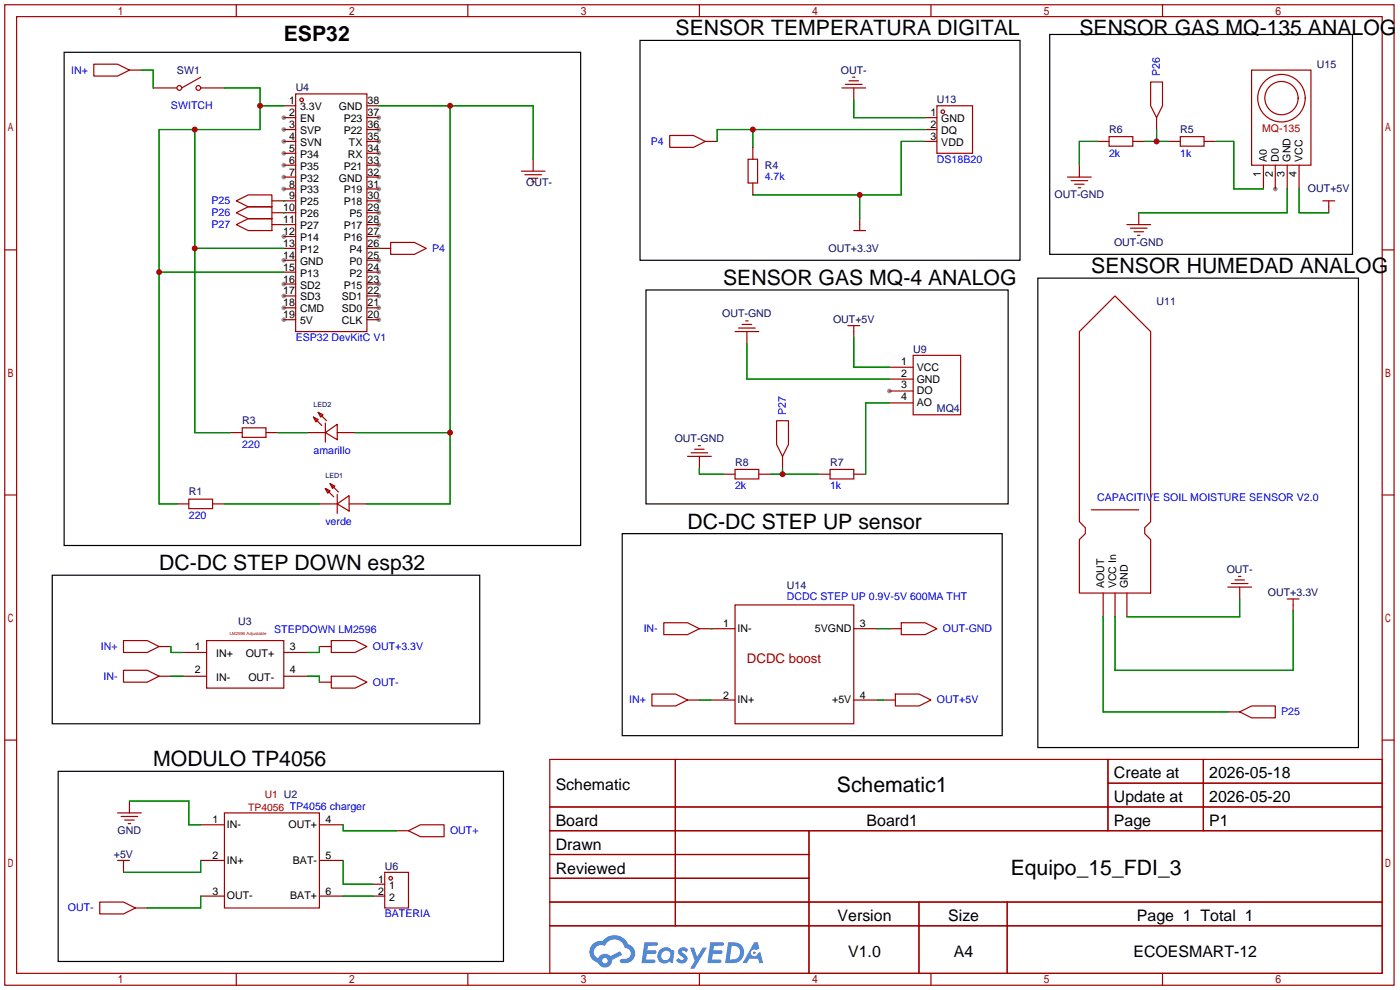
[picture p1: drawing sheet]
<svg xmlns="http://www.w3.org/2000/svg" width="299mm" height="212mm" viewBox="0 0 299 212" stroke-linecap="round" stroke-linejoin="round" font-family="sans-serif">
<g fill="#999">
<circle cx="60.7" cy="25.1" r=".51"/>
<circle cx="60.7" cy="27.7" r=".51"/>
<circle cx="60.7" cy="30.2" r=".51"/>
<circle cx="60.7" cy="32.8" r=".51"/>
<circle cx="60.7" cy="35.3" r=".51"/>
<circle cx="60.7" cy="37.8" r=".51"/>
<circle cx="60.7" cy="40.4" r=".51"/>
<circle cx="60.7" cy="50.5" r=".51"/>
<circle cx="60.7" cy="55.6" r=".51"/>
<circle cx="60.7" cy="60.7" r=".51"/>
<circle cx="60.7" cy="63.2" r=".51"/>
<circle cx="60.7" cy="65.8" r=".51"/>
<circle cx="60.7" cy="68.3" r=".51"/>
<circle cx="81" cy="68.3" r=".51"/>
<circle cx="81" cy="65.8" r=".51"/>
<circle cx="81" cy="63.2" r=".51"/>
<circle cx="81" cy="60.7" r=".51"/>
<circle cx="81" cy="58.2" r=".51"/>
<circle cx="81" cy="55.6" r=".51"/>
<circle cx="81" cy="50.5" r=".51"/>
<circle cx="81" cy="48" r=".51"/>
<circle cx="81" cy="45.5" r=".51"/>
<circle cx="81" cy="42.9" r=".51"/>
<circle cx="81" cy="40.4" r=".51"/>
<circle cx="81" cy="37.8" r=".51"/>
<circle cx="81" cy="35.3" r=".51"/>
<circle cx="81" cy="32.8" r=".51"/>
<circle cx="81" cy="30.2" r=".51"/>
<circle cx="81" cy="27.7" r=".51"/>
<circle cx="81" cy="25.1" r=".51"/>
<circle cx="190.2" cy="83.6" r=".51"/>
<circle cx="272.8" cy="40.4" r=".51"/>
</g>
<g fill="none" stroke="#a10000" stroke-width=".25">
<path d="M1 1h297.2v209.6h-297.2zM3.6 3.6h292.1v204.4h-292.1zM50.5 1v2.6M100.1 1v2.6M149.6 1v2.6M199.1 1v2.6M248.7 1v2.6M1 53.4h2.6M295.7 53.4h2.5M1 105.8h2.6M295.7 105.8h2.5M1 158.2h2.6"/>
<path d="M295.7 158.2h2.5M117.6 162.3h178.1v45.7h-178.1zM117.6 172.5h178.1M117.6 177.5h178.1M144.5 162.3v35.6M173 177.5v30.5M237 162.3v15.2M237 167.4h58.7M257.4 162.3v15.2M117.6 182.6h55.4M117.6 192.8h178.1M117.6 187.7h55.4"/>
<path d="M117.6 197.9h178.1M196.6 192.8v15.2M215.4 192.8v15.2M50.5 208v2.6M100.1 208v2.6M149.6 208v2.6M199.1 208v2.6M248.7 208v2.6"/>
</g>
<g fill="#5487ff">
<path d="M145.3 202.7a1.3 1.3 0 0 1 1.9 .3l-.4 .6a.54 .54 0 0 0-.9-.2l.1 .2a1.28 1.28 0 0 1 .8 2 1.53 1.53 0 0 1-2.2-.3l.5-.6 .8 .5a.31 .31 0 0 0 .4-.3 .31 .31 0 0 0-.3-.4 1.12 1.12 0 0 1-.7-1.8z"/>
<path d="M147.6 202.5h.9l.6 2 1.2-2h.9l-2.7 4.6h-.9l1-1.7z"/>
<path d="M137.8 201.4h1.7a1.31 1.31 0 0 1 1.2 .2 .4 .4 0 0 1-.3 .5l-1.8 .1-.1 .9h1.6a.4 .4 0 0 1 .4 .4 .4 .4 0 0 1-.5 .4h-1.6l-.2 1.2h1.4a.46 .46 0 0 1 .5 0 .46 .46 0 0 1 .1 .5l-.4 .2h-2.6z"/>
<path d="M151.9 201.4h1.7a1.32 1.32 0 0 1 1.2 .2 .39 .39 0 0 1-.3 .5l-1.8 .1-.1 .9h1.6a.4 .4 0 0 1 .4 .4 .4 .4 0 0 1-.4 .4h-1.7l-.2 1.2h1.4a.46 .46 0 0 1 .5 0 .46 .46 0 0 1 .1 .5l-.4 .2h-2.6z"/>
<path d="M161.3 201.4h.8l.3 1.3-.6 .4a.75 .75 0 0 0-1.1 .3 .75 .75 0 0 0 .5 1 .75 .75 0 0 0 .9-.7l.5-.2 .6 2.3h-.8l-.3-.9h-1.8l-.5 .9h-1z"/>
<path d="M155.7 201.4l-.6 4.4h1.5a2.27 2.27 0 0 0 2.6-2.2 2.27 2.27 0 0 0-2.7-2.2zM156.5 202.1a1.5 1.5 0 0 1 1.8 1.6 1.5 1.5 0 0 1-1.9 1.4h-.3z"/>
<path d="M141.2 203a1.6 1.6 0 0 0-.3 2.3 1.6 1.6 0 0 0 2.3 .2l.7 .3 .3-2.4-.1-.3-.5-.1a1.58 1.58 0 0 0-2.4 0zM141.8 203.5a.98 .98 0 0 1 1.6 .4 .98 .98 0 0 1-1.1 1.3 .94 .94 0 0 1-.9-.7 .94 .94 0 0 1 .4-1z"/>
<path d="M126.8 201.8a2.37 2.37 0 0 0 1.1 4 1.54 1.54 0 0 0 1.8 1 1.54 1.54 0 0 0 1.2-1.6l2.2-1.1-.5-.8-2 1a1.57 1.57 0 0 0-2.7 .5 1.5 1.5 0 0 1-.7-2.1 1.5 1.5 0 0 1 2.2-.5 2.23 2.23 0 0 1 2.3-1.4 2.23 2.23 0 0 1 2 1.8 1.16 1.16 0 0 1 1.2 1.1 1.16 1.16 0 0 1-1.1 1.2h-.7a.47 .47 0 0 0-.5 .4 .47 .47 0 0 0 .4 .5 2.17 2.17 0 0 0 2.5-.9 2.17 2.17 0 0 0-.3-2.7l-.8-.4a3.2 3.2 0 0 0-5.5-.7l-1.1 .1zM128.8 205.3a.6 .6 0 0 1 1.2 0 .6 .6 0 0 1-1.2 0z"/>
<circle cx="161.4" cy="203.6" r=".28"/>
</g>
<g fill="none" stroke="#a10000" stroke-width=".25">
<path d="M20.1 13.7h5l2.6 1.3-2.6 1.3h-5zM27.7 15h2.5M32.8 18.8h5M42.9 18.8h5.1M42.9 16.5l-4 2.3M180.1 18.8h5.1M180.8 18h3.6M181.6 17.3h2M182.4 16.5h.5M182.6 18.8v2.5M246.1 17.5h2.6v5.1l-1.3 2.5-1.3-2.5zM267.7 15h12.7v20.3h-12.7z"/>
<path d="M60.7 22.6h2.5M60.7 25.1h2.5M60.7 27.7h2.5M60.7 30.2h2.5M60.7 32.8h2.5M60.7 35.3h2.5M60.7 37.8h2.5M63.2 20.1h15.3v50.8h-15.3zM78.5 22.6h2.5M78.5 25.1h2.5M78.5 27.7h2.5M78.5 30.2h2.5"/>
<path d="M78.5 32.8h2.5M78.5 35.3h2.5M78.5 37.8h2.5M111.5 36.6h5.1M112.3 37.3h3.5M113 38.1h2.1M113.8 38.9h.5M114 34v2.6M143.3 29h5l2.6 1.2-2.6 1.3h-5zM150.9 30.2h2.5M160 34h2.1v5.1h-2.1zM161 31.5v2.5"/>
<path d="M161 39.1v2.6M197.9 25.1h2.5M197.9 27.7h2.5M197.9 30.2h2.5M200.4 22.6h7.6v10.2h-7.6zM228.3 37.8h5.1M229.1 38.6h3.6M229.9 39.4h2M230.9 35.3v2.5M234.7 30.2h2.5M237.2 29.2h5.1v2h-5.1zM242.3 30.2h2.6"/>
<path d="M247.4 25.1v2.6M249.9 30.2h2.6M252.5 29.2h5.1v2h-5.1zM257.6 30.2h2.5M270.3 35.3v5.1M272.8 35.3v5.1M275.3 35.3v5.1M277.9 35.3v5.1M50.5 48l2.6-1.3h5.1v2.6h-5.1zM50.5 45.5l2.6-1.3h5.1v2.5h-5.1zM50.5 42.9l2.6-1.2h5.1v2.5h-5.1zM58.2 42.9h5"/>
<path d="M58.2 45.5h5M58.2 48h5M60.7 40.4h2.5M60.7 50.5h2.5M60.7 53.1h2.5M60.7 55.6h2.5M60.7 58.2h2.5M78.5 40.4h2.5M78.5 42.9h2.5M78.5 45.5h2.5M78.5 48h2.5M78.5 50.5h2.5"/>
<path d="M78.5 53.1h5.1M78.5 55.6h2.5M78.5 58.2h2.5M83.6 51.8h5l2.6 1.3-2.6 1.3h-5zM182.6 49.3h2.6M183.9 46.7v2.6M230.6 40.1h.5M241 48h5.1M241.8 48.8h3.6M242.6 49.5h2M243.3 50.3h.5M243.6 45.5v2.5"/>
<path d="M283 42.9h2.5M284.2 42.9v2.6M60.7 60.7h2.5M60.7 63.2h2.5M60.7 65.8h2.5M60.7 68.3h2.5M78.5 60.7h2.5M78.5 63.2h2.5M78.5 65.8h2.5M78.5 68.3h2.5M157.2 70.9h5.1M158 70.1h3.5"/>
<path d="M158.7 69.3h2.1M159.5 68.6h.5M159.8 70.9v2.5M181.4 69.6h2.5M182.6 69.6v2.5M190.2 78.5h5.1M195.3 75.9h10.2v12.7h-10.2zM230.9 70.9l7.6-7.7 7.6 7.7v40.6l-1.2 1.3v1.2l1.2 1.3v11.4h-15.2v-11.4l1.3-1.3v-1.2l-1.3-1.3zM49.3 92.5h2.5M51.8 91.4h5.1v2.1h-5.1zM56.9 92.5h2.5M65.8 92.5h3.8"/>
<path d="M67.1 89.2l1 .5-.5 .5zM67.1 89.2l1.7 1.7M68.1 88.1l1 .5-.5 .6zM68.1 88.1l1.7 1.8M69.6 92.5l2.5-1.8v3.3zM69.6 90.4v4.1M72.1 92.5h3.8M147.1 97.5h5M147.8 96.8h3.6M148.6 96h2M149.4 95.2h.5M149.6 97.5v2.6"/>
<path d="M166.1 89.9h2.6v5.1l-1.3 2.5-1.3-2.5zM167.4 97.5v2.6M190.2 86.1h5.1M190.2 83.6h5.1M190.2 81h5.1M37.8 107.7h2.6M40.4 106.7h5.1v2h-5.1zM45.5 107.7h2.5M68.3 107.7h3.8M69.6 104.4l1 .5-.5 .5zM69.6 104.4l1.8 1.8M70.6 103.4l1 .5-.5 .5z"/>
<path d="M70.6 103.4l1.8 1.8M72.1 107.7l2.6-1.8v3.3zM72.1 105.7v4M74.7 107.7h3.8M154.7 101.3h2.5M157.2 100.3h5.1v2.1h-5.1zM162.3 101.3h2.5M175 101.3h2.5M177.5 100.3h5.1v2.1h-5.1zM182.6 101.3h2.6M233.4 109h10.2M26.4 136.9h5.1l2.5 1.3-2.5 1.2h-5.1z"/>
<path d="M34 138.2h2.6M39.1 139.4h5.1M44.2 136.9h16.5v10.2h-16.5zM60.7 139.4h5.1M68.3 138.2h2.6M70.9 136.9h5l2.6 1.3-2.6 1.2h-5zM142 133.1h5.1l2.5 1.3-2.5 1.2h-5.1zM149.6 134.4h7.6M157.2 129.3h25.4v25.4h-25.4zM182.6 134.4h5.1M190.2 134.4h2.6M192.8 133.1h5.1l2.5 1.3-2.5 1.2h-5.1z"/>
<path d="M236 126.7v5.1M238.5 126.7v5.1M241 126.7v5.1M262.6 125.5h5.1M263.4 124.7h3.6M264.2 124h2M264.9 123.2h.5M265.2 125.5v2.5M275.3 128h2.6M276.6 128v2.6M26.4 143.3h5.1l2.5 1.2-2.5 1.3h-5.1zM34 144.5h2.6"/>
<path d="M39.1 144.5h5.1M60.7 144.5h5.1M68.3 145.8h2.6M70.9 144.5h5l2.6 1.3-2.6 1.3h-5zM139.4 148.3h5.1l2.6 1.3-2.6 1.3h-5.1zM147.1 149.6h2.5M152.1 149.6h5.1M182.6 149.6h5.1M189 149.6h2.5M191.5 148.3h5.1l2.5 1.3-2.5 1.3h-5.1zM262.6 152.1h2.6M265.2 152.1l2.5-1.2h5.1v2.5h-5.1z"/>
<path d="M25.1 173.7h5.1M25.9 174.5h3.6M26.7 175.3h2M27.4 176h.5M27.7 171.2v2.5M42.9 176.3h5.1M48 173.7h20.3v20.4h-20.3zM68.3 176.3h5.1M84.8 177.5h2.6M87.4 177.5l2.5-1.2h5.1v2.5h-5.1zM21.3 192.8h5.1l2.6 1.3-2.6 1.2h-5.1zM25.1 183.9h2.6"/>
<path d="M26.4 183.9v2.5M29 194.1h2.5M42.9 183.9h5.1M42.9 191.5h5.1M68.3 183.9h5.1M68.3 191.5h5.1M79.8 191.5h2.5M79.8 189h2.5M82.3 186.4h5.1v7.7h-5.1z"/>
<circle cx="38.4" cy="18.8" r=".51"/>
<circle cx="42.4" cy="18.8" r=".51"/>
<circle cx="64.5" cy="21.3" r=".38"/>
<circle cx="201.7" cy="23.9" r=".38"/>
<circle cx="274.1" cy="21" r="5.1"/>
<circle cx="274.1" cy="21" r="3.6"/>
<circle cx="83.6" cy="187.7" r=".38"/>
</g>
<g fill="none" stroke="#008700" stroke-width=".25">
<path d="M30.2 15h2.6v3.8M48 18.8h7.6v8.9h-21.6v80h3.8M41.7 27.7v64.8h7.6M55.6 22.6h5.1M81 22.6h33v11.4M96.3 22.6v85.1h-17.8M161 27.7v3.8M182.6 21.3v3.8h15.3M197.9 30.2h-5.1v11.5h-31.8M197.9 27.7h-44.5v2.5M234.7 30.2h-3.8v5.1M244.9 30.2h5"/>
<path d="M247.4 27.7v2.5M260.1 30.2h3.8v10.2h6.4M34 58.2h26.7M41.7 53.1h19M60.7 48h.1M60.7 45.5h.1M60.7 42.9h.1M81 53.1h.1M183.9 41.7v5M275.3 40.4v5.1h-31.7M277.9 40.4v5.1h6.3M159.8 73.4v7.6h30.4"/>
<path d="M182.6 72.1v6.4h7.6M59.4 92.5h6.4M75.9 92.5h20.4M190.2 86.1h-5v15.2M48 107.7h20.3M149.6 100.1v1.2h5.1M164.8 101.3h10.2M167.4 100.1v1.2M36.6 138.2v1.2h2.5M68.3 138.2v1.2h-2.5M152.1 134.4h.1M187.7 134.4h2.5"/>
<path d="M236 131.8v20.3h26.6M265.2 128v3.8h-24.2M276.6 130.6v12.7h-38.1v-11.5M36.6 144.5h2.5M65.8 144.5h2.5v1.3M149.6 149.6h2.5M187.7 149.6h1.3M27.7 171.2h12.7v5.1h2.5M73.4 176.3v1.2h11.4M42.9 183.9v2.5h-16.5M42.9 191.5v2.6h-11.4M73.4 183.9v5.1h6.4"/>
<path d="M73.4 191.5h6.4"/>
</g>
<path d="M13.7 11.2h110.5v105.4h-110.5zM136.9 8.6h81.3v47h-81.3zM224.5 7.4h64.8v47h-64.8zM222 59.4h68.6v100.4h-68.6zM138.2 62h77.4v45.7h-77.4zM133.1 114h81.3v43.2h-81.3zM11.2 122.9h91.4v31.8h-91.4zM12.4 164.8h95.3v40.7h-95.3z" fill="none" stroke="#000" stroke-width=".25"/>
<g fill="#c00">
<circle cx="183.9" cy="41.7" r=".63"/>
<circle cx="161" cy="27.7" r=".63"/>
<circle cx="55.6" cy="22.6" r=".63"/>
<circle cx="41.7" cy="27.7" r=".63"/>
<circle cx="34" cy="58.2" r=".63"/>
<circle cx="41.7" cy="53.1" r=".63"/>
<circle cx="96.3" cy="22.6" r=".63"/>
<circle cx="96.3" cy="92.5" r=".63"/>
<circle cx="167.4" cy="101.3" r=".63"/>
<circle cx="247.4" cy="30.2" r=".63"/>
</g>
<g font-size="4.5">
<text x="60.7" y="8.8">ESP32</text>
<text x="144.5" y="7.5">SENSOR TEMPERATURA DIGITAL</text>
<text x="230.9" y="7.5">SENSOR GAS MQ-135 ANALOG</text>
<text x="233.4" y="58.3">SENSOR HUMEDAD ANALOG</text>
<text x="154.7" y="60.9">SENSOR GAS MQ-4 ANALOG</text>
<text x="147.1" y="113">DC-DC STEP UP sensor</text>
<text x="34" y="121.8">DC-DC STEP DOWN esp32</text>
<text x="32.8" y="163.8">MODULO TP4056</text>
<text x="179" y="169.2">Schematic1</text>
<text x="216.2" y="187">Equipo_15_FDI_3</text>
</g>
<g font-size="3.4">
<text x="238.3" y="166.4">Create at</text>
<text x="258.7" y="166.4">2026-05-18</text>
<text x="118.9" y="168.9">Schematic</text>
<text x="238.3" y="171.4">Update at</text>
<text x="258.7" y="171.4">2026-05-20</text>
<text x="118.9" y="176.5">Board</text>
<text x="185.4" y="176.5">Board1</text>
<text x="238.3" y="176.5">Page</text>
<text x="258.7" y="176.5">P1</text>
<text x="118.9" y="181.6">Drawn</text>
<text x="118.9" y="186.7">Reviewed</text>
<text x="179.2" y="196.8">Version</text>
<text x="202.8" y="196.8">Size</text>
<text x="243.2" y="196.8">Page 1 Total 1</text>
<text x="181.4" y="204.5">V1.0</text>
<text x="204.1" y="204.5">A4</text>
<text x="242.4" y="204.5">ECOESMART-12</text>
</g>
<text font-size="2.8" fill="#a00000" x="159.8" y="141.7">DCDC boost</text>
<g font-size="2.3" fill="#00f">
<text x="15.2" y="15.7">IN+</text>
<text x="248.1" y="16.3" transform="rotate(-90 248.1 16.3)">P26</text>
<text x="36.6" y="23.3">SWITCH</text>
<text x="139.2" y="31">P4</text>
<text x="200.4" y="34.8">DS18B20</text>
<text x="237.2" y="33.5">2k</text>
<text x="252.5" y="33.5">1k</text>
<text x="163.6" y="38.6">4.7k</text>
<text x="45.2" y="46.2">P26</text>
<text x="45.2" y="43.7">P25</text>
<text x="45.2" y="48.7">P27</text>
<text x="92.5" y="53.8">P4</text>
<text x="63.2" y="72.9">ESP32 DevKitC V1</text>
<text x="168.1" y="88.6" transform="rotate(-90 168.1 88.6)">P27</text>
<text x="51.8" y="95.7">220</text>
<text x="67.1" y="97">amarillo</text>
<text x="157.2" y="104.6">2k</text>
<text x="177.5" y="104.6">1k</text>
<text x="234.7" y="107.2">CAPACITIVE SOIL MOISTURE SENSOR V2.0</text>
<text x="40.4" y="111">220</text>
<text x="69.6" y="112.2">verde</text>
<text x="168.3" y="128.3">DCDC STEP UP 0.9V-5V 600MA THT</text>
<text x="58.6" y="135.2">STEPDOWN LM2596</text>
<text x="137.7" y="135.1">IN-</text>
<text x="201.7" y="135.1">OUT-GND</text>
<text x="21.6" y="138.9">IN+</text>
<text x="79.8" y="138.9">OUT+3.3V</text>
<text x="22.1" y="145.3">IN-</text>
<text x="79.8" y="146.5">OUT-</text>
<text x="134.6" y="150.3">IN+</text>
<text x="200.4" y="150.3">OUT+5V</text>
<text x="274.1" y="152.9">P25</text>
<text x="96.3" y="178.3">OUT+</text>
<text x="14.5" y="194.8">OUT-</text>
<text x="82.3" y="196.1">BATERIA</text>
</g>
<g font-size="2.3" fill="#000080">
<text x="37.8" y="15.7">SW1</text>
<text x="179.9" y="15.7">OUT-</text>
<text x="281.7" y="14.4">U15</text>
<text x="63.2" y="19.5">U4</text>
<text x="200.4" y="22.1">U13</text>
<text x="237.2" y="28.4">R6</text>
<text x="252.5" y="28.4">R5</text>
<text x="112.5" y="39.8">OUT-</text>
<text x="163.6" y="36">R4</text>
<text x="279.8" y="41.1">OUT+5V</text>
<text x="225.6" y="42.4">OUT-GND</text>
<text x="177.2" y="53.8">OUT+3.3V</text>
<text x="238.3" y="52.5">OUT-GND</text>
<text x="247.4" y="65.2">U11</text>
<text x="154.5" y="67.8">OUT-GND</text>
<text x="178.2" y="69.1">OUT+5V</text>
<text x="195.3" y="75.4">U9</text>
<text x="200.4" y="88.1">MQ4</text>
<text x="51.8" y="90.6">R3</text>
<text x="144.3" y="94.5">OUT-GND</text>
<text x="157.2" y="99.5">R8</text>
<text x="177.5" y="99.5">R7</text>
<text x="40.4" y="105.9">R1</text>
<text x="168.3" y="126">U14</text>
<text x="262.4" y="122.4">OUT-</text>
<text x="271.2" y="127.5">OUT+3.3V</text>
<text x="50.9" y="133.6">U3</text>
<text x="25.2" y="178.3">GND</text>
<text x="24.4" y="183.4">+5V</text>
<text x="82.3" y="185.9">U6</text>
</g>
<g font-size="2.3">
<text x="61.9" y="22.3">1</text>
<text x="64.2" y="23.6">3.3V</text>
<text x="72.5" y="23.6">GND</text>
<text x="78.6" y="22.3">38</text>
<text x="61.9" y="24.8">2</text>
<text x="61.9" y="27.4">3</text>
<text x="61.9" y="29.9">4</text>
<text x="64.2" y="26.1">EN</text>
<text x="64.2" y="28.6">SVP</text>
<text x="73.5" y="28.6">P22</text>
<text x="73.5" y="26.1">P23</text>
<text x="78.6" y="29.9">35</text>
<text x="78.6" y="27.4">36</text>
<text x="78.6" y="24.8">37</text>
<text x="199" y="24.8">1</text>
<text x="199" y="27.4">2</text>
<text x="199" y="29.9">3</text>
<text x="201.3" y="26.1">GND</text>
<text x="201.3" y="28.6">DQ</text>
<text x="61.9" y="32.5">5</text>
<text x="61.9" y="35">6</text>
<text x="64.2" y="31.2">SVN</text>
<text x="64.2" y="33.7">P34</text>
<text x="74.4" y="33.7">RX</text>
<text x="74.6" y="31.2">TX</text>
<text x="78.6" y="35">33</text>
<text x="78.6" y="32.5">34</text>
<text x="201.3" y="31.2">VDD</text>
<text x="271" y="34.5" transform="rotate(-90 271 34.5)">A0</text>
<text x="273.5" y="34.5" transform="rotate(-90 273.5 34.5)">D0</text>
<text x="276.1" y="34.5" transform="rotate(-90 276.1 34.5)">GND</text>
<text x="278.6" y="34.5" transform="rotate(-90 278.6 34.5)">VCC</text>
<text x="61.9" y="37.5">7</text>
<text x="61.9" y="40.1">8</text>
<text x="64.2" y="36.3">P35</text>
<text x="64.2" y="38.8">P32</text>
<text x="64.2" y="41.3">P33</text>
<text x="72.5" y="38.8">GND</text>
<text x="73.5" y="41.3">P19</text>
<text x="73.5" y="36.3">P21</text>
<text x="78.6" y="40.1">31</text>
<text x="78.6" y="37.5">32</text>
<text x="269.7" y="37.8" transform="rotate(-90 269.7 37.8)">1</text>
<text x="272.3" y="37.8" transform="rotate(-90 272.3 37.8)">2</text>
<text x="274.8" y="37.8" transform="rotate(-90 274.8 37.8)">3</text>
<text x="277.3" y="37.8" transform="rotate(-90 277.3 37.8)">4</text>
<text x="60.6" y="45.2">10</text>
<text x="60.6" y="47.7">11</text>
<text x="61.9" y="42.6">9</text>
<text x="64.2" y="43.9">P25</text>
<text x="64.2" y="46.4">P26</text>
<text x="73.5" y="43.9">P18</text>
<text x="74.8" y="46.4">P5</text>
<text x="78.6" y="47.7">28</text>
<text x="78.6" y="45.2">29</text>
<text x="78.6" y="42.6">30</text>
<text x="60.6" y="50.2">12</text>
<text x="60.6" y="52.8">13</text>
<text x="64.2" y="49">P27</text>
<text x="64.2" y="51.5">P14</text>
<text x="73.5" y="51.5">P16</text>
<text x="73.5" y="49">P17</text>
<text x="78.6" y="52.8">26</text>
<text x="78.6" y="50.2">27</text>
<text x="60.6" y="55.3">14</text>
<text x="60.6" y="57.9">15</text>
<text x="64.2" y="54">P12</text>
<text x="64.2" y="56.6">GND</text>
<text x="64.2" y="59.1">P13</text>
<text x="74.8" y="59.1">P2</text>
<text x="74.8" y="56.6">P0</text>
<text x="74.8" y="54">P4</text>
<text x="78.6" y="57.9">24</text>
<text x="78.6" y="55.3">25</text>
<text x="60.6" y="60.4">16</text>
<text x="60.6" y="62.9">17</text>
<text x="60.6" y="65.5">18</text>
<text x="64.2" y="61.7">SD2</text>
<text x="64.2" y="64.2">SD3</text>
<text x="73.1" y="64.2">SD1</text>
<text x="73.5" y="61.7">P15</text>
<text x="78.6" y="65.5">21</text>
<text x="78.6" y="62.9">22</text>
<text x="78.6" y="60.4">23</text>
<text x="60.6" y="68">19</text>
<text x="64.2" y="66.7">CMD</text>
<text x="64.2" y="69.3">5V</text>
<text x="73.1" y="69.3">CLK</text>
<text x="73.1" y="66.7">SD0</text>
<text x="78.6" y="68">20</text>
<text x="192.8" y="77.9">1</text>
<text x="192.8" y="83">3</text>
<text x="192.8" y="80.5">2</text>
<text x="196.1" y="81.8">GND</text>
<text x="196.1" y="79.2">VCC</text>
<text x="192.8" y="85.6">4</text>
<text x="196.1" y="86.8">AO</text>
<text x="196.1" y="84.3">DO</text>
<text x="236.2" y="125.8" transform="rotate(-90 236.2 125.8)">AOUT</text>
<text x="238.7" y="125.8" transform="rotate(-90 238.7 125.8)">VCC In</text>
<text x="241.3" y="125.8" transform="rotate(-90 241.3 125.8)">GND</text>
<text x="154.7" y="134.1">1</text>
<text x="157.7" y="135.1">IN-</text>
<text x="174.3" y="135.1">5VGND</text>
<text x="183.9" y="134.1">3</text>
<text x="41.7" y="138.8">1</text>
<text x="41.7" y="143.9">2</text>
<text x="46.2" y="140.5">IN+</text>
<text x="52.6" y="140.5">OUT+</text>
<text x="62" y="138.8">3</text>
<text x="62" y="143.9">4</text>
<text x="46.2" y="145.6">IN-</text>
<text x="53.1" y="145.6">OUT-</text>
<text x="154.7" y="149.3">2</text>
<text x="183.9" y="149.3">4</text>
<text x="157.7" y="150.3">IN+</text>
<text x="178" y="150.3">+5V</text>
<text x="45.5" y="176">1</text>
<text x="48.5" y="177">IN-</text>
<text x="61.7" y="177">OUT+</text>
<text x="69.6" y="176">4</text>
<text x="45.5" y="183.6">2</text>
<text x="48.5" y="184.6">IN+</text>
<text x="62.7" y="184.6">BAT-</text>
<text x="69.6" y="183.6">5</text>
<text x="45.5" y="191.2">3</text>
<text x="69.6" y="191.2">6</text>
<text x="80.9" y="188.7">1</text>
<text x="80.9" y="191.2">2</text>
<text x="83.2" y="189.9">1</text>
<text x="48.5" y="192.2">OUT-</text>
<text x="62.1" y="192.2">BAT+</text>
<text x="83.2" y="192.5">2</text>
</g>
<text font-size="2.3" fill="#a00000" x="270" y="28.2">MQ-135</text>
<g font-size="2.2" fill="#a00000">
<text x="53.1" y="173.4">TP4056 TP4056 charger</text>
<text x="56.6" y="170.5">U1 U2</text>
</g>
<g font-size="1.5" fill="#000080">
<text x="67.1" y="87">LED2</text>
<text x="69.6" y="102.2">LED1</text>
</g>
<text font-size=".9" fill="#a00000" x="49.2" y="135.6">LM2596 Adjustable</text>
</svg>
